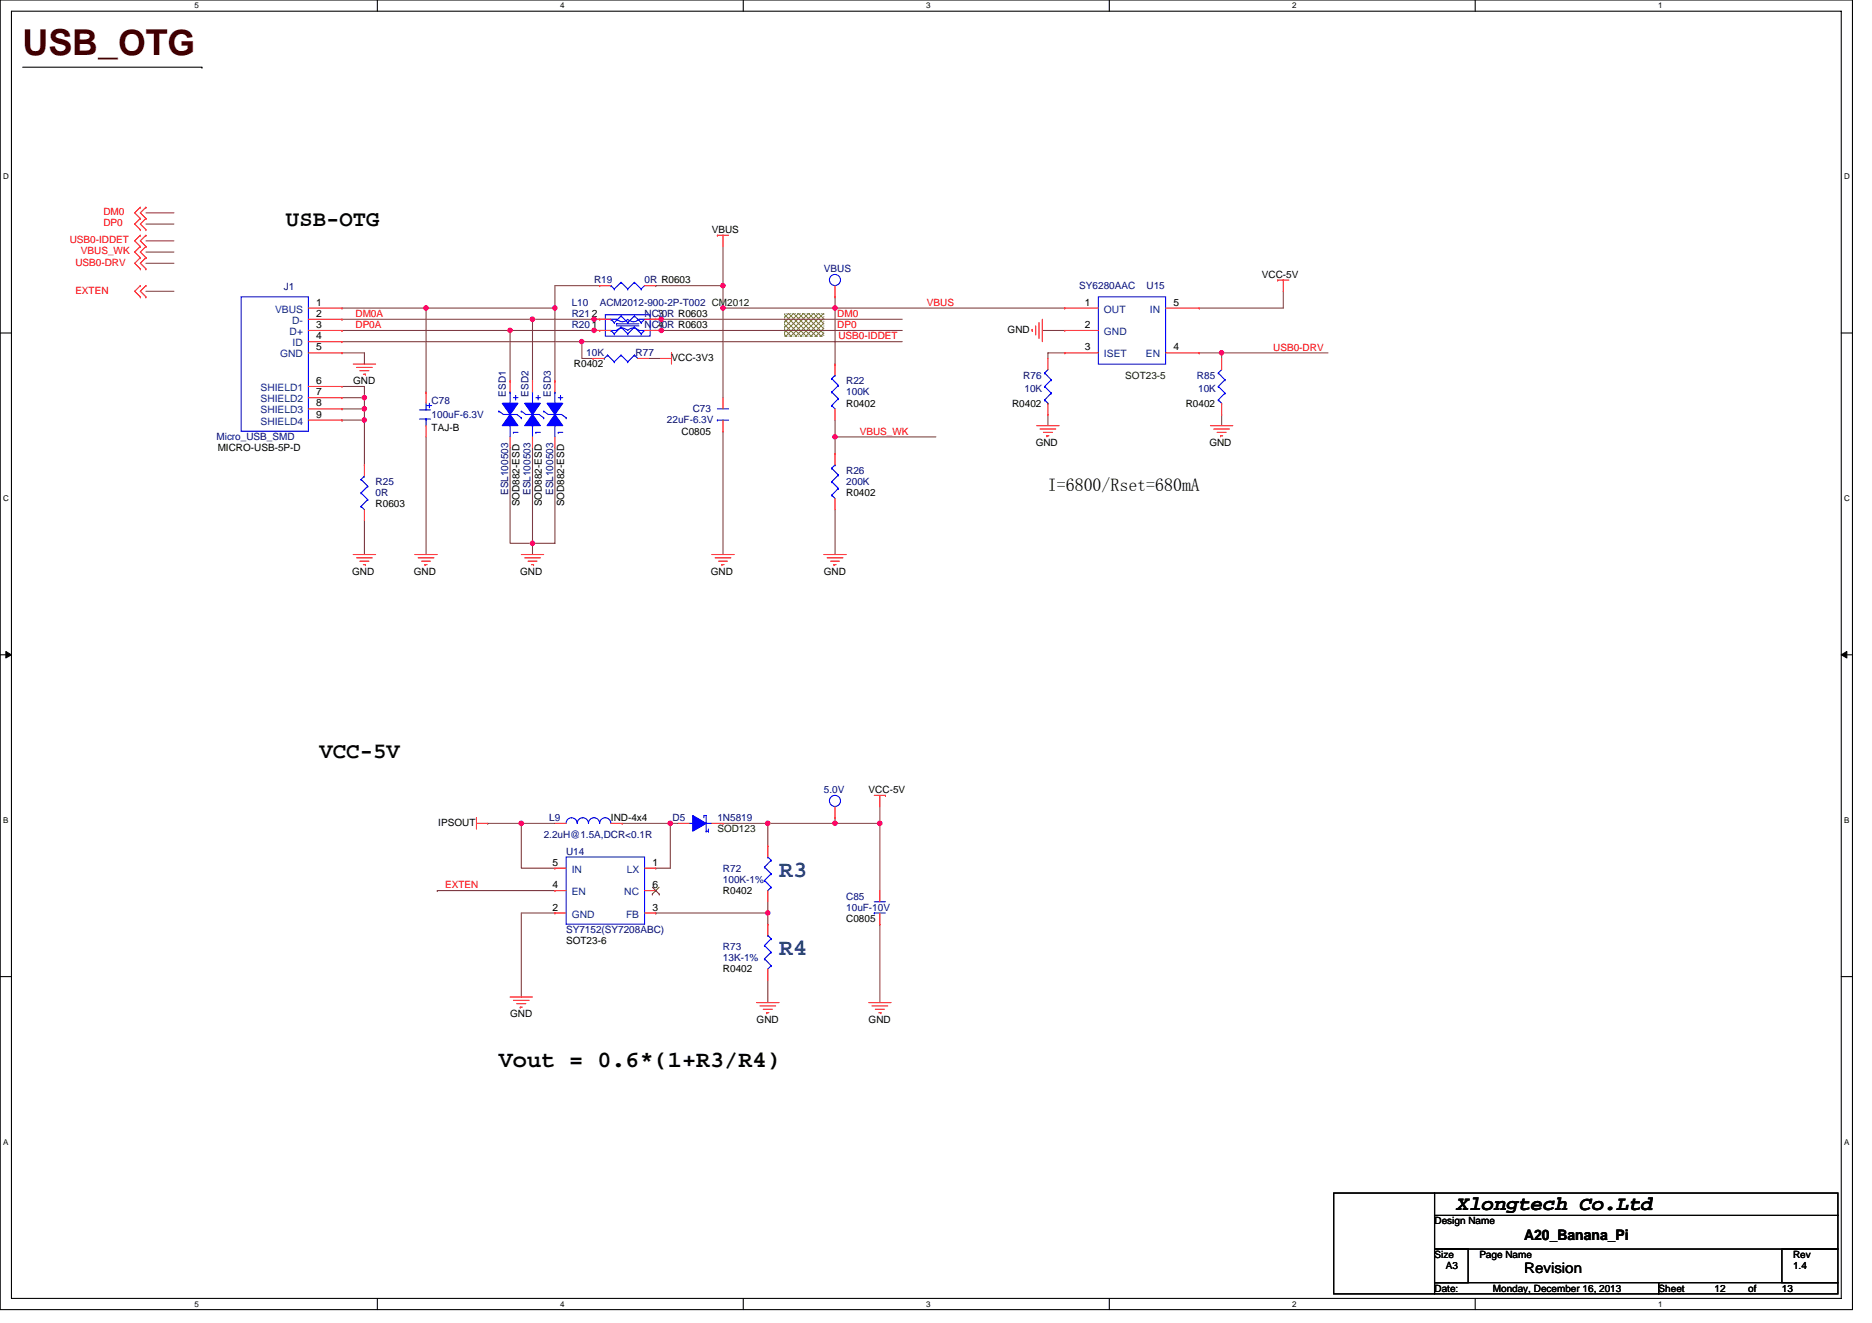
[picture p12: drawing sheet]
<svg xmlns="http://www.w3.org/2000/svg" width="297mm" height="210mm" viewBox="0 0 297 210" stroke-linecap="round" stroke-linejoin="round" font-family="sans-serif">
<path d="M0 0h293.9v207.9h-293.9zM1.8 1.8h290.4v204.3h-290.4z" fill="none" stroke="#000" stroke-width=".17"/>
<g fill="#fff">
<path d="M30.8 .2h.7v1.4h-.7z"/>
<path d="M30.8 206.3h.7v1.4h-.7z"/>
</g>
<path d="M59.9 0v1.8M59.9 206.1v1.8" fill="none" stroke="#000" stroke-width=".17"/>
<g fill="#fff">
<path d="M88.9 .2h.7v1.4h-.7z"/>
<path d="M88.9 206.3h.7v1.4h-.7z"/>
</g>
<path d="M117.9 0v1.8M117.9 206.1v1.8" fill="none" stroke="#000" stroke-width=".17"/>
<g fill="#fff">
<path d="M147 .2h.7v1.4h-.7z"/>
<path d="M147 206.3h.7v1.4h-.7z"/>
</g>
<path d="M176 0v1.8M176 206.1v1.8" fill="none" stroke="#000" stroke-width=".17"/>
<g fill="#fff">
<path d="M205 .2h.7v1.4h-.7z"/>
<path d="M205 206.3h.7v1.4h-.7z"/>
</g>
<path d="M234.1 0v1.8M234.1 206.1v1.8" fill="none" stroke="#000" stroke-width=".17"/>
<g fill="#fff">
<path d="M263.1 .2h.7v1.4h-.7z"/>
<path d="M263.1 206.3h.7v1.4h-.7z"/>
<path d="M.5 27.3h.9v1.4h-.9z"/>
<path d="M292.6 27.3h.9v1.4h-.9z"/>
<path d="M.5 78.4h.9v1.4h-.9z"/>
<path d="M292.6 78.4h.9v1.4h-.9z"/>
</g>
<path d="M0 52.9h1.8M292.2 52.9h1.7" fill="none" stroke="#000" stroke-width=".17"/>
<g fill="#fff">
<path d="M.5 129.5h.8v1.4h-.8z"/>
<path d="M292.6 129.5h.9v1.4h-.9z"/>
</g>
<path d="M0 103.9h1.8M292.2 103.9h1.7" fill="none" stroke="#000" stroke-width=".17"/>
<path d="M.9 103.4l.9 .5-.9 .5zM292.2 103.9l.8-.5v1z" fill="#000" stroke="#000" stroke-width=".16"/>
<g fill="#fff">
<path d="M.5 180.5h.8v1.4h-.8z"/>
<path d="M292.6 180.5h.9v1.4h-.9z"/>
</g>
<path d="M3.6 10.7h28.4M32 10.7h.1M0 155h1.8M292.2 155h1.7M211.6 189.4h16v16h-16zM227.6 189.4h64v3.5h-64zM227.6 192.9h64v5.3h-64zM227.6 198.2h5.4v5.4h-5.4zM282.7 198.2h8.9v5.4h-8.9zM227.6 203.6h35.6v1.8h-35.6zM263.2 203.6h28.4v1.8h-28.4z" fill="none" stroke="#000" stroke-width=".17"/>
<path d="M124.5 49.8h6.2v3.5h-6.2z" fill-rule="evenodd" fill="#808040" stroke="#808040" stroke-width=".17" stroke-dasharray="0 .3"/>
<g fill="none" stroke="#804040" stroke-width=".17">
<path d="M23.2 38.2h4.4M23.2 33.8h4.4M23.2 35.6h4.4M114.7 39.1v6.2M23.2 40h4.4M23.2 41.8h4.4M23.2 46.2h4.4M54.3 56h3.5v1.8M54.3 52.5h.1M54.3 50.7h.1M54.3 54.2h38M54.3 48.9h13.3"/>
<path d="M54.3 52.5h40.9M54.3 50.7h40.9M67.6 48.9h.1M67.6 48.9h20.5M67.6 48.9v13.3M80.9 52.5v8M80.9 52.5h.1M84.5 50.7v9.8M84.5 50.7h.1M88.1 48.9v11.6M92.3 54.2v2.7h1.8M92.3 54.2h.1"/>
<path d="M92.3 54.2h50.9M94.3 50.7h.1M94.3 52.5h.1M95.2 45.3h-7.1v3.6M103 56.9h1.8M104.1 45.3h.1M104.1 50.7h.8M104.1 52.5h.8M104.1 45.3h10.6M104.9 52.5h.1M104.9 50.7h.1M104.9 52.5h38.3"/>
<path d="M104.9 50.7h38.3M114.7 48.9h.1M114.7 48.9v14.2M114.7 45.3v3.6M114.7 48.9h54.2M132.5 48.9h.1M132.5 48.9v8.9M132.5 47.1v1.8M165.4 52.5h3.5M168.9 56h-2.6v.9M190.3 56h3.5M193.8 56h.1"/>
<path d="M193.8 56h16.9M193.8 56v.9M203.6 46.2v2.7h-13.3M54.3 64.9h3.5M54.3 61.3h3.5v1.8M54.3 66.7h.1M54.3 63.1h3.5M54.3 66.7h3.5M57.8 64.9h.1M57.8 63.1h.1M57.8 66.7v7.1M57.8 63.1v3.6"/>
<path d="M67.6 69.3v18.7M80.9 71.1v15.1h3.6M84.5 71.1h.1M84.5 71.1v15.1M88.1 71.1v15.1h-3.6M114.7 68.5v19.5M132.5 69.3h.1M132.5 66.7v2.6M132.5 69.3v2.7M132.5 69.3h16M166.3 65.8v1.8M193.8 65.8v1.8"/>
<path d="M57.8 82.7v5.3M84.5 86.2v1.8M132.5 80.9v7.1M77.4 130.7h.1M77.4 130.7h5.3M82.7 130.7v7.1h5.4M82.7 130.7h5.4M98.7 130.7h7.7M106.4 130.7v7.1h-2.3M106.4 130.7h.1M106.4 130.7h1.2M114.7 130.7h7.1"/>
<path d="M121.8 130.7h.1M121.8 130.7h10.7M121.8 130.7v3.5M132.5 130.7h7.1M132.5 129.8v.9M139.6 130.7h.1M139.6 128v2.7M139.6 130.7v10.7M69.4 141.4h.1M69.4 141.4h18.7M88.1 144.9h-5.4v13.3M104.1 144.9h.1"/>
<path d="M104.1 144.9h17.7M121.8 144.9v1.8M121.8 155.6v3.5M121.8 143.1v1.8M139.6 146.7v12.4"/>
</g>
<g fill="#f0f" stroke="#f0f" stroke-width=".17">
<circle cx="82.7" cy="130.7" r=".35"/>
<circle cx="121.8" cy="130.7" r=".35"/>
<circle cx="132.5" cy="130.7" r=".35"/>
<circle cx="106.3" cy="130.7" r=".35"/>
<circle cx="121.8" cy="144.9" r=".35"/>
<circle cx="139.6" cy="130.7" r=".35"/>
<circle cx="114.7" cy="48.9" r=".35"/>
<circle cx="132.5" cy="69.3" r=".35"/>
<circle cx="57.8" cy="64.9" r=".35"/>
<circle cx="57.8" cy="63.1" r=".35"/>
<circle cx="84.5" cy="86.2" r=".35"/>
<circle cx="88" cy="48.9" r=".35"/>
<circle cx="57.8" cy="66.7" r=".35"/>
<circle cx="104.9" cy="52.4" r=".35"/>
<circle cx="104.9" cy="50.7" r=".35"/>
<circle cx="114.7" cy="45.3" r=".35"/>
<circle cx="132.5" cy="48.9" r=".35"/>
<circle cx="92.3" cy="54.2" r=".34"/>
<circle cx="193.8" cy="56" r=".35"/>
<circle cx="67.6" cy="48.9" r=".35"/>
<circle cx="94.3" cy="50.7" r=".35"/>
<circle cx="94.3" cy="52.4" r=".35"/>
<circle cx="84.5" cy="50.7" r=".35"/>
<circle cx="80.9" cy="52.4" r=".35"/>
</g>
<g fill="none" stroke="#f00" stroke-width=".17">
<path d="M22.3 39.1h.1M22.3 37.3h.1M22.3 34.7h.1M22.3 32.9h.1M22.3 36.4h.1M22.3 39.1l-.9 .9 .9 .9M22.3 37.3l-.9 .9 .9 .9M22.3 32.9l-.9 .9 .9 .9M22.3 34.7l-.9 .9 .9 .8M23.2 39.1h.1M23.2 37.3h.1M23.2 34.7h.1"/>
<path d="M23.2 32.9h.1M23.2 36.4h.1M23.2 39.1l-.9 .9 .9 .9M23.2 37.3l-.9 .9 .9 .9M23.2 32.9l-.9 .9 .9 .9M23.2 34.7l-.9 .9 .9 .8M113.8 37.3h.1M113.8 37.3h1.8M114.7 37.3v1.8M22.3 40.9h.1M22.3 42.7h.1M22.3 47.1h.1"/>
<path d="M22.3 45.3h.1M22.3 40.9l-.9 .9 .9 .9M22.3 45.3l-.9 .9 .9 .9M23.2 40.9h.1M23.2 42.7h.1M23.2 47.1h.1M23.2 45.3h.1M23.2 40.9l-.9 .9 .9 .9M23.2 45.3l-.9 .9 .9 .9M48.9 48.9h5.4M48.9 50.7h5.4M48.9 52.5h5.4"/>
<path d="M48.9 54.2h5.4M48.9 56h5.4M54.3 48.9h.1M54.3 50.7h.1M54.3 52.5h.1M54.3 54.2h.1M54.3 56h.1M56 57.8h3.6M56.6 58.3h2.5M57.1 58.8h1.4M57.7 59.4h.3M58 59.4h.1"/>
<path d="M94.1 56.9h.1M94.1 56.9h1.8M94.3 52.5h.1M94.3 50.7h.1M94.3 50.7h2.6M94.3 52.5h2.6M95.2 45.3h.1M95.2 52.5h.1M95.2 50.7h.1M95.2 45.3h1.7M101.2 56.9h1.8M102.3 45.3h1.8"/>
<path d="M102.3 52.5h1.8M102.3 50.7h1.8M103.2 50.7h1.7M103.2 52.5h1.7M104.8 56.9h1.7M104.9 50.7h.1M104.9 52.5h.1M106.5 56h.1M106.5 56v1.8M132.5 47.1h.1M132.5 57.8h.1M132.5 45.3v1.8"/>
<path d="M132.5 57.8v1.8M163.8 52.3h.1M163.8 52.3v.3M164.3 51.7v1.5M164.9 51.2v2.5M165.4 50.7v3.5M166.3 56.9v1.8M168.9 48.9h.1M168.9 52.5h.1M168.9 56h.1M168.9 48.9h5.4M168.9 52.5h5.4"/>
<path d="M168.9 56h5.4M185 48.9h5.3M185 56h5.3M190.3 56h.1M190.3 48.9h.1M193.8 56.9v1.8M202.7 44.4h.1M202.7 44.4h1.8M203.6 44.4v1.8M48.9 61.3h5.4M48.9 63.1h5.4M48.9 64.9h5.4"/>
<path d="M48.9 66.7h5.4M54.3 61.3h.1M54.3 63.1h.1M54.3 64.9h.1M54.3 66.7h.1M57.8 73.8h.1M57.8 73.8v1.8M67.6 67.6v1.7M67.6 62.2h.1M67.6 62.2v1.8M80.9 69.3v1.8M80.9 60.5h.1"/>
<path d="M80.9 60.5v1.7M84.5 69.3v1.8M84.5 60.5h.1M84.5 60.5v1.7M88.1 69.3v1.8M88.1 60.5h.1M88.1 60.5v1.7M114.7 63.1v1.8M114.7 68.5h.1M114.7 66.7v1.8M132.5 64.9v1.8M132.5 79.1v1.8"/>
<path d="M132.5 72h.1M132.5 72v1.8M164.5 67.6h3.6M165 68.1h2.5M165.6 68.6h1.4M166.1 69.2h.1M166.1 69.2h.4M166.3 65.8h.1M166.3 64v1.8M192.1 67.6h3.5M192.6 68.1h2.5M193.1 68.6h1.5"/>
<path d="M193.7 69.2h.1M193.7 69.2h.3M193.8 65.8h.1M193.8 64v1.8M56 88h3.6M56.6 88.5h2.5M57.1 89.1h1.4M57.7 89.6h.3M57.8 80.9v1.8M58 89.6h.1M65.8 88h3.6M66.4 88.5h2.5"/>
<path d="M66.9 89.1h1.4M67.4 89.6h.1M67.4 89.6h.4M82.7 88h3.6M83.2 88.5h2.5M83.8 89.1h1.4M84.3 89.6h.4M84.7 89.6h.1M112.9 88h3.6M113.5 88.5h2.5M114 89.1h1.4M114.6 89.6h.1"/>
<path d="M114.6 89.6h.3M130.7 88h3.6M131.3 88.5h2.4M131.8 89.1h1.4M132.3 89.6h.1M132.3 89.6h.4M75.6 130.7h1.8M75.6 129.8h.1M75.6 129.8v1.8M88.1 137.8h.1M88.1 130.7h1.7M88.1 137.8h1.7"/>
<path d="M96.9 130.7h1.8M98.7 130.7h.1M102.3 137.8h1.8M104.1 137.8h.1M107.6 130.7h1.8M112.9 130.7h1.8M114.7 130.7h.1M121.8 134.2h.1M121.8 134.2v1.8M132.5 129.8h.1M132.5 128v1.8M138.7 126.2h1.8"/>
<path d="M139.6 126.2v1.8M140.5 126.2h.1M80.9 158.2h3.6M81.5 158.8h2.5M82 159.3h1.4M82.5 159.9h.1M82.5 159.9h.4M88.1 141.4h.1M88.1 144.9h.1M88.1 141.4h1.7M88.1 144.9h1.7M102.3 141.4h1.8"/>
<path d="M102.3 144.9h1.8M104.1 141.4h.1M104.1 144.9h.1M120.1 159.1h3.5M120.6 159.7h2.5M121.8 141.4v1.7M121.8 153.8v1.8M121.8 146.7h.1M121.8 146.7v1.8M137.8 159.1h3.6M138.4 159.7h2.5M139.6 141.4v1.7"/>
<path d="M139.6 146.7h.1M139.6 144.9v1.8M121.1 160.2h1.5M121.7 160.7h.1M121.7 160.7h.3M138.9 160.2h1.4M139.4 160.7h.4M139.8 160.7h.1"/>
</g>
<g fill="none" stroke="#00f" stroke-width=".17">
<path d="M38.3 47.1h10.6v21.4h-10.6zM95.9 56.9h.1M96.1 50h7.1v3.3h-7.1zM96.1 52.5h1.7a1.21 1.21 0 0 1 1.8 0 1.21 1.21 0 0 1 1.8 0h1.8M96.1 50.7h1.7M96.4 56.4h.1M96.4 56.4l1.1 1M96.4 56.4l-.5 .5M96.9 45.3h.1M96.9 52.5h.1M96.9 50.7h.1M96.9 45.3l.6 .6"/>
<path d="M96.9 52.5l.6 .5M96.9 50.7l.6 .5M97.5 45.9h.1M97.5 53h.1M97.5 57.4h.1M97.5 51.2h.1M97.8 50.7a1.26 1.26 0 0 0 1.8 0 1.26 1.26 0 0 0 1.8 0h1.8M97.8 50.7h.1M97.8 51.7h3.6M97.8 51.4h.1M97.8 51.4h3.6M98.5 44.8h.1"/>
<path d="M98.5 51.9h.1M98.5 56.4h.1M98.5 50.1h.1M98.5 44.8l1.1 1.1M98.5 44.8l-1 1.1M98.5 51.9l1.1 1.1M98.5 51.9l-1 1.1M98.5 56.4l1.1 1M98.5 56.4l-1 1M98.5 50.1l1.1 1.1M98.5 50.1l-1 1.1M99.6 45.9h.1"/>
<path d="M99.6 53h.1M99.6 57.4h.1M99.6 51.2h.1M100.7 44.8h.1M100.7 51.9h.1M100.7 56.4h.1M100.7 50.1h.1M100.7 44.8l1 1.1M100.7 44.8l-1.1 1.1M100.7 51.9l1 1.1M100.7 51.9l-1.1 1.1M100.7 56.4l.5 .5"/>
<path d="M100.7 56.4l-1.1 1M100.7 50.1l1 1.1M100.7 50.1l-1.1 1.1M101.7 45.9h.1M101.7 53h.1M101.7 51.2h.1M102.3 45.3l-.6 .6M102.3 52.5l-.6 .5M102.3 50.7l-.6 .5M132.5 59.6h.1M132.5 59.6l-.5 .5M165.8 59.2h.1"/>
<path d="M165.8 59.2l1 1.1M166.3 58.7l-.5 .5M174.3 47.1h10.7v10.7h-10.7zM193.3 59.2h.1M193.3 59.2l1.1 1.1M193.8 58.7l-.5 .5M57.3 78.2h.1M57.3 76.1h.1M57.3 78.2l1.1 1.1M57.3 76.1l1.1 1.1M57.8 75.6h.1M57.8 75.6l-.5 .5"/>
<path d="M58.4 79.3h.1M58.4 77.2h.1M58.4 79.3l-1.1 1.1M58.4 77.2l-1.1 1M66.5 66.5h1.8M66.5 65.1h1.8M67.6 64v1.1M67.6 66.5h.1M67.6 66.5v1.1M67.8 64.4h.7M68.1 64v.7M79.2 65.3l.7 .5h2.1l.7 .5"/>
<path d="M79.2 65.3h.1M80 64.2h1.8M80.9 62.2h.1M80.9 67.6v1.7M80.9 62.2v1.8M81.5 63.1h.7M81.5 68.6h.1M81.5 68.6h.7M81.8 62.8v.7M82.7 65.3l.7 .5h2.2l.7 .5M82.7 65.3h.1M82.7 66.3h.1"/>
<path d="M83.6 64.2h1.8M84.5 62.2h.1M84.5 67.6v1.7M84.5 62.2v1.8M85 63.1h.7M85 68.6h.1M85 68.6h.7M85.4 62.8v.7M86.3 65.3l.7 .5h2.1l.7 .5M86.3 65.3h.1M86.3 66.3h.1M87.2 64.2h1.7"/>
<path d="M88.1 62.2h.1M88.1 67.6v1.7M88.1 62.2v1.8M88.6 63.1h.7M88.6 68.6h.1M88.6 68.6h.7M88.9 62.8v.7M89.8 66.3h.1M113.8 64.9h1.8M113.8 66.7h.1M113.8 66.7h1.8M132 64.4h.1"/>
<path d="M132 62.2h.1M132 60.1h.1M132 78.6h.1M132 76.5h.1M132 74.3h.1M132 64.4l.5 .5M132 62.2l1 1.1M132 60.1l1 1.1M132 78.6l.5 .5M132 76.5l1 1M132 74.3l1 1.1M132.5 73.8h.1"/>
<path d="M132.5 73.8l-.5 .5M133 63.3h.1M133 61.2h.1M133 77.5h.1M133 75.4h.1M133 63.3l-1 1.1M133 61.2l-1 1M133 77.5l-1 1.1M133 75.4l-1 1.1M165.8 61.3h.1M165.8 63.5h.1M165.8 61.3l1 1.1"/>
<path d="M165.8 63.5l.5 .5M166.3 64h.1M166.8 60.3h.1M166.8 62.4h.1M166.8 60.3l-1 1M166.8 62.4l-1 1.1M193.3 61.3h.1M193.3 63.5h.1M193.3 61.3l1.1 1.1M193.3 63.5l.5 .5M193.8 64h.1M194.4 60.3h.1"/>
<path d="M194.4 62.4h.1M194.4 60.3l-1.1 1M194.4 62.4l-1.1 1.1M57.3 80.4h.1M57.3 80.4l.5 .5M89.8 130.7a.88 .88 0 0 1 .9-.9 .88 .88 0 0 1 .9 .9 .89 .89 0 0 1 .9-.9 .89 .89 0 0 1 .9 .9 .89 .89 0 0 1 .9-.9 .89 .89 0 0 1 .8 .9M89.8 136h12.5v10.7h-12.5zM95.2 130.7a.88 .88 0 0 1 .8-.9 .88 .88 0 0 1 .9 .9M109.4 130.7h.5M111.7 129.8v-.4h.4v2.5M112.1 131.9h.1M112.1 130.7h.8"/>
<path d="M112.1 131.9h.3M112.4 131.6v.3M112.4 131.9h.1M121.3 139.7h.1M121.3 137.6h.1M121.3 139.7l1.1 1.1M121.3 137.6l1.1 1.1M121.8 136h.1M121.8 136l.6 .5M122.4 138.7h.1M122.4 136.5h.1M122.4 138.7l-1.1 1"/>
<path d="M122.4 136.5l-1.1 1.1M121.3 152.2h.1M121.3 150.1h.1M121.3 152.2l1.1 1.1M121.3 150.1l1.1 1M121.8 148.5h.1M121.8 148.5l.6 .5M122.4 140.8h.1M122.4 153.3h.1M122.4 151.1h.1M122.4 149h.1M122.4 140.8l-.6 .6"/>
<path d="M122.4 153.3l-.6 .5M122.4 151.1l-1.1 1.1M122.4 149l-1.1 1.1M138.7 143.1h1.8M138.7 144.9h.1M138.7 144.9h1.8"/>
<circle cx="132.5" cy="44.4" r=".88"/>
<circle cx="132.5" cy="127.1" r=".88"/>
</g>
<g fill="#00f" stroke="#00f" stroke-width=".17">
<path d="M109.9 129.4l2.2 1.3-2.2 1.2z" fill-rule="evenodd"/>
<path d="M86.8 64h2.5l-1.2 1.8z" fill-rule="evenodd"/>
<path d="M88.1 65.8l1.2 1.8h-2.5z" fill-rule="evenodd"/>
<path d="M83.2 64h2.5l-1.2 1.8z" fill-rule="evenodd"/>
<path d="M84.5 65.8l1.2 1.8h-2.5z" fill-rule="evenodd"/>
<path d="M79.7 64h2.5l-1.3 1.8z" fill-rule="evenodd"/>
<path d="M80.9 65.8l1.3 1.8h-2.5z" fill-rule="evenodd"/>
</g>
<path d="M103.5 141.9h.1M103.5 140.8l1.1 1.1M104.6 140.8l-1.1 1.1M104.6 141.9h.1" fill="none" stroke="#804000" stroke-width=".16"/>
<text font-size="5.7" fill="#400000" x="3.6" y="8.7">USB_OTG</text>
<g font-size="3.7" fill="#004080">
<text x="123.6" y="139.1">R3</text>
<text x="123.6" y="151.6">R4</text>
</g>
<text font-size="3.7" x="79.2" y="169.4">Vout = 0.6*(1+R3/R4)</text>
<g font-size="3.5">
<text x="45.4" y="35.9">USB-OTG</text>
<text x="50.7" y="120.3">VCC-5V</text>
</g>
<text font-size="3.2" x="231.2" y="192.1">Xlongtech Co.Ltd</text>
<text font-size="2.8" x="166.3" y="78">I=6800/Rset=680mA</text>
<g font-size="2.3">
<text x="241.8" y="196.8">A20_Banana_Pi</text>
<text x="241.8" y="202.1">Revision</text>
</g>
<g font-size="1.6" fill="#f00">
<text x="16.4" y="34.1">DM0</text>
<text x="16.4" y="35.9">DP0</text>
<text x="11.1" y="38.6">USB0-IDDET</text>
<text x="12.8" y="40.4">VBUS_WK</text>
<text x="12" y="42.1">USB0-DRV</text>
<text x="12" y="46.6">EXTEN</text>
<text x="56.4" y="52.1">DP0A</text>
<text x="56.4" y="50.3">DM0A</text>
<text x="132.9" y="52.1">DP0</text>
<text x="132.9" y="50.3">DM0</text>
<text x="133" y="53.9">USB0-IDDET</text>
<text x="147.1" y="48.5">VBUS</text>
<text x="202" y="55.6">USB0-DRV</text>
<text x="136.4" y="69">VBUS_WK</text>
<text x="70.6" y="141">EXTEN</text>
</g>
<g font-size="1.6">
<text x="112.9" y="37">VBUS</text>
<text x="200.2" y="44.1">VCC-5V</text>
<text x="50.2" y="52.1">3</text>
<text x="50.2" y="53.8">4</text>
<text x="50.2" y="48.5">1</text>
<text x="50.2" y="50.3">2</text>
<text x="93.9" y="52.1">1</text>
<text x="93.9" y="50.3">2</text>
<text x="104.4" y="50.3">3</text>
<text x="104.4" y="52.1">4</text>
<text x="159.9" y="52.8">GND</text>
<text x="172.1" y="48.5">1</text>
<text x="172.1" y="52.1">2</text>
<text x="186.2" y="48.5">5</text>
<text x="50.2" y="55.6">5</text>
<text x="91.1" y="58.3">R0402</text>
<text x="106.5" y="57.3">VCC-3V3</text>
<text x="172.1" y="55.6">3</text>
<text x="186.2" y="55.6">4</text>
<text x="50.2" y="61">6</text>
<text x="50.2" y="62.7">7</text>
<text x="50.2" y="64.5">8</text>
<text x="56" y="61">GND</text>
<text x="134.3" y="64.5">R0402</text>
<text x="160.6" y="64.5">R0402</text>
<text x="188.1" y="64.5">R0402</text>
<text x="34.5" y="71.6">MICRO-USB-5P-D</text>
<text x="50.2" y="66.3">9</text>
<text x="68.5" y="68.5">TAJ-B</text>
<text x="108.1" y="69">C0805</text>
<text x="164.3" y="70.8">GND</text>
<text x="191.9" y="70.8">GND</text>
<text x="59.6" y="80.5">R0603</text>
<text x="82.4" y="80.4" transform="rotate(-90 82.4 80.4)">SOD882-ESD</text>
<text x="86" y="80.4" transform="rotate(-90 86 80.4)">SOD882-ESD</text>
<text x="89.5" y="80.4" transform="rotate(-90 89.5 80.4)">SOD882-ESD</text>
<text x="134.3" y="78.8">R0402</text>
<text x="55.9" y="91.2">GND</text>
<text x="65.7" y="91.2">GND</text>
<text x="82.5" y="91.2">GND</text>
<text x="112.8" y="91.2">GND</text>
<text x="130.7" y="91.2">GND</text>
<text x="137.8" y="125.9">VCC-5V</text>
<text x="69.6" y="131">IPSOUT</text>
<text x="96.9" y="130.3">IND-4x4</text>
<text x="87.7" y="137.4">5</text>
<text x="103.5" y="137.4">1</text>
<text x="87.7" y="141">4</text>
<text x="103.5" y="141">6</text>
<text x="114.7" y="141.9">R0402</text>
<text x="87.7" y="144.5">2</text>
<text x="89.8" y="149.9">SOT23-6</text>
<text x="103.5" y="144.5">3</text>
<text x="134.3" y="146.3">C0805</text>
<text x="114.7" y="154.3">R0402</text>
<text x="80.9" y="161.4">GND</text>
<text x="120.1" y="162.3">GND</text>
<text x="137.8" y="162.3">GND</text>
<text x="227.6" y="194.3">Design Name</text>
<text x="227.6" y="199.7">Size</text>
<text x="229.4" y="201.4">A3</text>
<text x="234.7" y="199.7">Page Name</text>
<text x="284.5" y="199.7">Rev</text>
<text x="284.5" y="201.4">1.4</text>
<text x="227.6" y="205">Date:</text>
<text x="236.9" y="205">Monday, December 16, 2013</text>
<text x="263.2" y="205">Sheet</text>
<text x="272.1" y="205">12</text>
<text x="277.4" y="205">of</text>
<text x="282.7" y="205">13</text>
</g>
<g font-size="1.6" fill="#000080">
<text x="45" y="46">J1</text>
<text x="94.3" y="45">R19</text>
<text x="102.3" y="45">0R R0603</text>
<text x="130.7" y="43.2">VBUS</text>
<text x="171.3" y="45.9">SY6280AAC</text>
<text x="181.9" y="45.9">U15</text>
<text x="90.7" y="48.5">L10</text>
<text x="90.7" y="52.1">R20</text>
<text x="90.7" y="50.3">R21</text>
<text x="95.2" y="48.5">ACM2012-900-2P-T002 CM2012</text>
<text x="102.3" y="52.1">NC\0R R0603</text>
<text x="102.3" y="50.3">NC\0R R0603</text>
<text x="93" y="56.5">10K</text>
<text x="100.9" y="56.5">R77</text>
<text x="68.5" y="64.2">C78</text>
<text x="80.3" y="62.9" transform="rotate(-90 80.3 62.9)">ESD1</text>
<text x="83.8" y="62.9" transform="rotate(-90 83.8 62.9)">ESD2</text>
<text x="87.4" y="62.9" transform="rotate(-90 87.4 62.9)">ESD3</text>
<text x="109.9" y="65.4">C73</text>
<text x="134.3" y="61">R22</text>
<text x="134.3" y="62.8">100K</text>
<text x="162.4" y="60.1">R76</text>
<text x="162.6" y="62.2">10K</text>
<text x="189.9" y="60.1">R85</text>
<text x="190.1" y="62.2">10K</text>
<text x="34.4" y="69.9">Micro_USB_SMD</text>
<text x="68.5" y="66.3">100uF-6.3V</text>
<text x="105.8" y="67.2">22uF-6.3V</text>
<text x="59.6" y="77">R25</text>
<text x="134.3" y="75.2">R26</text>
<text x="134.3" y="77">200K</text>
<text x="59.6" y="78.8">0R</text>
<text x="80.6" y="78.6" transform="rotate(-90 80.6 78.6)">ESL100503</text>
<text x="84.2" y="78.6" transform="rotate(-90 84.2 78.6)">ESL100503</text>
<text x="87.8" y="78.6" transform="rotate(-90 87.8 78.6)">ESL100503</text>
<text x="130.7" y="125.9">5.0V</text>
<text x="87.2" y="130.3">L9</text>
<text x="106.7" y="130.3">D5</text>
<text x="113.8" y="130.3">1N5819</text>
<text x="86.3" y="133">2.2uH@1.5A,DCR&lt;0.1R</text>
<text x="89.8" y="135.7">U14</text>
<text x="114.7" y="138.3">R72</text>
<text x="114.7" y="140.1">100K-1%</text>
<text x="134.3" y="142.8">C85</text>
<text x="89.8" y="148.1">SY7152(SY7208ABC)</text>
<text x="134.3" y="144.5">10uF-10V</text>
<text x="114.7" y="150.8">R73</text>
<text x="114.7" y="152.5">13K-1%</text>
</g>
<g font-size="1.6" fill="#004080">
<text x="43.6" y="49.6">VBUS</text>
<text x="45.9" y="53.2">D+</text>
<text x="46.4" y="51.4">D-</text>
<text x="175.2" y="49.6">OUT</text>
<text x="175.2" y="53.2">GND</text>
<text x="182.5" y="49.6">IN</text>
<text x="44.5" y="56.7">GND</text>
<text x="46.4" y="54.9">ID</text>
<text x="175.2" y="56.7">ISET</text>
<text x="181.8" y="56.7">EN</text>
<text x="41.3" y="62.1">SHIELD1</text>
<text x="41.3" y="63.8">SHIELD2</text>
<text x="41.3" y="65.6">SHIELD3</text>
<text x="41.3" y="67.4">SHIELD4</text>
<text x="90.7" y="142.1">EN</text>
<text x="90.7" y="138.5">IN</text>
<text x="99.1" y="142.1">NC</text>
<text x="99.5" y="138.5">LX</text>
<text x="90.7" y="145.6">GND</text>
<text x="99.3" y="145.6">FB</text>
</g>
<g font-size="1.6" fill="#004000">
<text x="178.6" y="60.1">SOT23-5</text>
<text x="113.8" y="132.1">SOD123</text>
</g>
<g font-size="1.3">
<text x="30.8" y="1.3">5</text>
<text x="88.9" y="1.3">4</text>
<text x="147" y="1.3">3</text>
<text x="205" y="1.3">2</text>
<text x="263.1" y="1.3">1</text>
<text x=".5" y="28.4">D</text>
<text x="292.6" y="28.4">D</text>
<text x=".5" y="79.5">C</text>
<text x="292.6" y="79.5">C</text>
<text x=".5" y="130.6">B</text>
<text x="292.6" y="130.6">B</text>
<text x=".5" y="181.7">A</text>
<text x="292.6" y="181.7">A</text>
<text x="30.8" y="207.4">5</text>
<text x="88.9" y="207.4">4</text>
<text x="147" y="207.4">3</text>
<text x="205" y="207.4">2</text>
<text x="263.1" y="207.4">1</text>
</g>
</svg>
